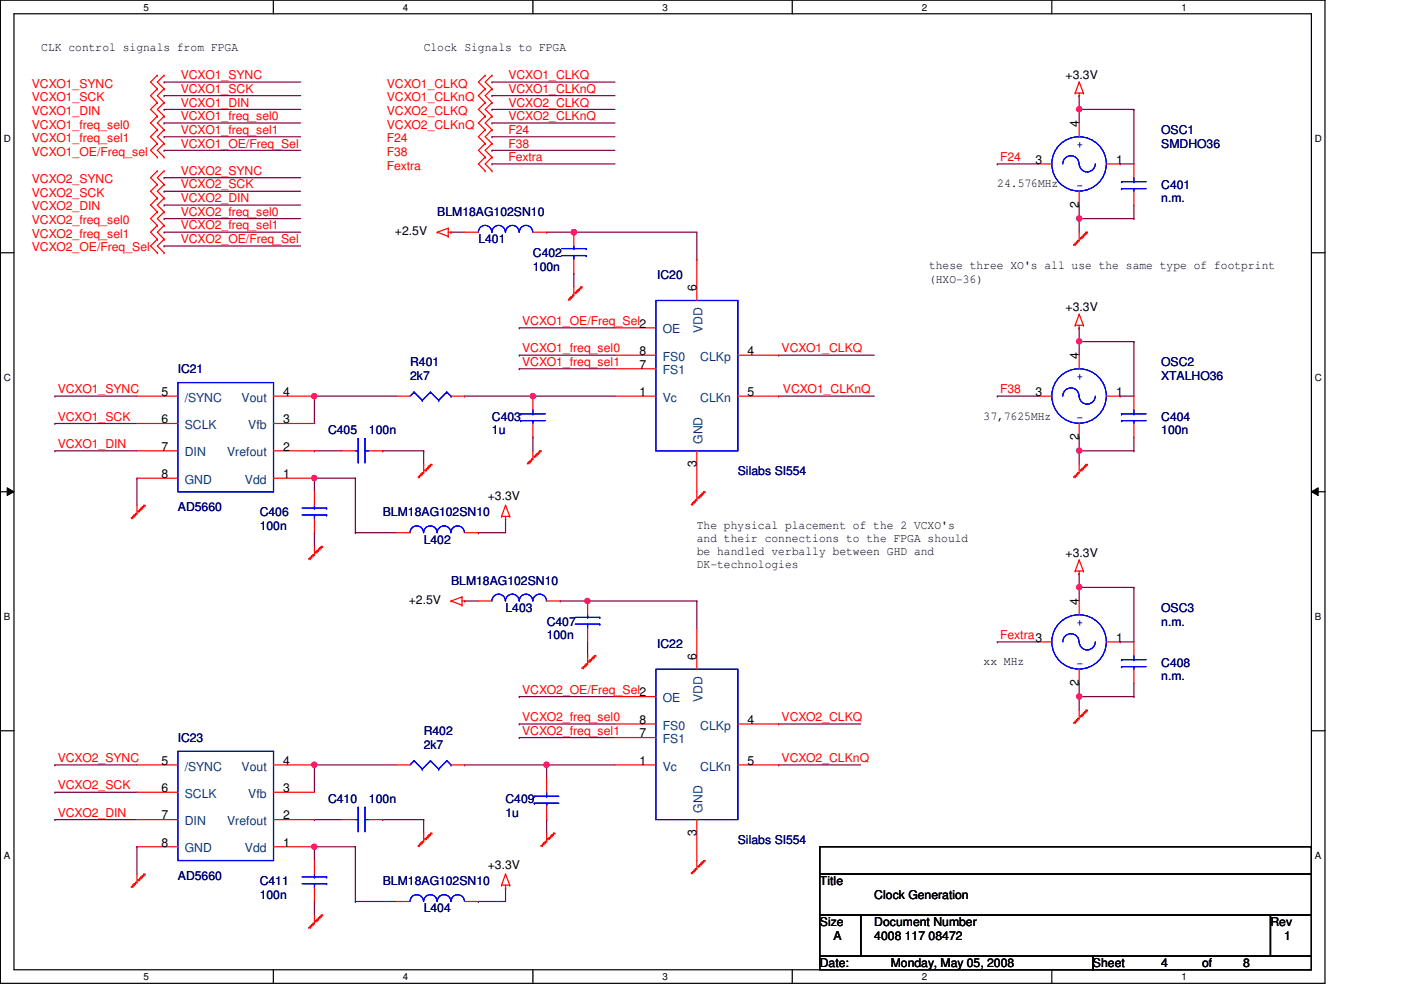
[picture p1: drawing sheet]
<svg xmlns="http://www.w3.org/2000/svg" width="297mm" height="210mm" viewBox="0 0 297 210" stroke-linecap="round" stroke-linejoin="round" font-family="sans-serif">
<path d="M.1 0h280.8v208.5h-280.8zM3 2.9h275v202.7h-275z" fill="none" stroke="#000" stroke-width=".25"/>
<g fill="#fff">
<path d="M30.4 .3h1.2v2.4h-1.2z"/>
<path d="M30.4 205.9h1.2v2.3h-1.2z"/>
</g>
<path d="M58 0v2.9M58 205.6v2.9" fill="none" stroke="#000" stroke-width=".25"/>
<g fill="#fff">
<path d="M85.4 .3h1.2v2.4h-1.2z"/>
<path d="M85.4 205.9h1.2v2.3h-1.2z"/>
</g>
<path d="M113 0v2.9M113 205.6v2.9" fill="none" stroke="#000" stroke-width=".25"/>
<g fill="#fff">
<path d="M140.5 .3h1.1v2.4h-1.1z"/>
<path d="M140.5 205.9h1.1v2.3h-1.1z"/>
</g>
<path d="M168 0v2.9M168 205.6v2.9" fill="none" stroke="#000" stroke-width=".25"/>
<g fill="#fff">
<path d="M195.4 .3h1.2v2.4h-1.2z"/>
<path d="M195.4 205.9h1.2v2.3h-1.2z"/>
</g>
<path d="M223 0v2.9M223 205.6v2.9" fill="none" stroke="#000" stroke-width=".25"/>
<g fill="#fff">
<path d="M250.5 .3h1.1v2.4h-1.1z"/>
<path d="M250.5 205.9h1.1v2.3h-1.1z"/>
<path d="M.8 28.2h1.5v2.4h-1.5z"/>
<path d="M278.8 28.2h1.4v2.4h-1.4z"/>
<path d="M.8 78.9h1.5v2.3h-1.5z"/>
<path d="M278.8 78.9h1.4v2.3h-1.4z"/>
</g>
<path d="M.1 53.6h2.9M278 53.6h2.9" fill="none" stroke="#000" stroke-width=".25"/>
<g fill="#fff">
<path d="M.8 129.6h1.4v2.3h-1.4z"/>
<path d="M278.8 129.6h1.3v2.3h-1.3z"/>
</g>
<path d="M.1 104.3h2.9M278 104.3h2.9" fill="none" stroke="#000" stroke-width=".25"/>
<path d="M1.5 103.4l1.5 .9-1.5 .8zM278 104.3l1.5-.9v1.7z" fill="#000"/>
<path d="M1.5 103.4l1.5 .9-1.5 .8zM278 104.3l1.5-.9v1.7z" fill="none" stroke="#000" stroke-width=".21"/>
<g fill="#fff">
<path d="M.8 180.3h1.4v2.3h-1.4z"/>
<path d="M278.8 180.3h1.3v2.3h-1.3z"/>
</g>
<path d="M.1 154.9h2.9M278 154.9h2.9" fill="none" stroke="#000" stroke-width=".25"/>
<path d="M228.8 23.2h.1M228.8 23.2v2.9" fill="none" stroke="#800040" stroke-width=".25"/>
<circle cx="228.8" cy="23.2" r=".56" fill="#f0f"/>
<circle cx="228.8" cy="23.2" r=".56" fill="none" stroke="#f0f" stroke-width=".25"/>
<g fill="none" stroke="#800040" stroke-width=".25">
<path d="M211.5 34.8h.1M211.5 34.8h8.6M228.8 23.2h.1M228.8 20.3h.1M228.8 23.2h11.6M228.8 20.3v2.9M237.5 34.8h.1M240.4 23.2h.1M240.4 23.2v11.6h-2.9M228.8 46.4h.1M228.8 46.4v2.8M228.8 72.4h.1"/>
<path d="M228.8 69.5h.1M228.8 69.5v5.8M228.8 72.4h11.6"/>
</g>
<circle cx="228.8" cy="72.4" r=".56" fill="#f0f"/>
<circle cx="228.8" cy="72.4" r=".56" fill="none" stroke="#f0f" stroke-width=".25"/>
<path d="M240.4 72.4h.1M240.4 72.4v11.6h-2.9M211.5 84h.1M211.5 84h8.6M237.5 84h.1M66.7 162.2h.1M66.7 179.5h.1M66.7 162.2v5.8M66.7 179.5h8.6M81.1 173.8h.1M81.1 173.8h8.7" fill="none" stroke="#800040" stroke-width=".25"/>
<circle cx="66.6" cy="179.5" r=".56" fill="#f0f"/>
<circle cx="66.6" cy="179.5" r=".56" fill="none" stroke="#f0f" stroke-width=".25"/>
<g fill="none" stroke="#800040" stroke-width=".25">
<path d="M66.7 84h.1M66.7 84h17.3M11.6 162.2h.1M11.6 168h.1M11.6 173.8h.1M11.6 162.2h17.4M11.6 168h17.4M11.6 173.8h17.4M66.7 179.5h.1M66.7 173.8h.1M66.7 179.5v3M66.7 173.8h5.8"/>
<path d="M75.3 179.5h.1M75.3 179.5v11.6M75.3 191.1h.1M75.3 191.1h8.7M101.4 191.1h.1M101.4 191.1h5.8"/>
</g>
<circle cx="66.6" cy="84" r=".56" fill="#f0f"/>
<circle cx="66.6" cy="84" r=".56" fill="none" stroke="#f0f" stroke-width=".25"/>
<path d="M165.1 153.5h.1M165.1 153.5h17.4M66.7 162.2h.1M66.7 162.2h17.3" fill="none" stroke="#800040" stroke-width=".25"/>
<circle cx="66.6" cy="162.2" r=".56" fill="#f0f"/>
<circle cx="66.6" cy="162.2" r=".56" fill="none" stroke="#f0f" stroke-width=".25"/>
<path d="M66.7 84h.1M66.7 84v5.8M66.7 101.4h.1M66.7 101.4h8.6" fill="none" stroke="#800040" stroke-width=".25"/>
<circle cx="66.6" cy="101.3" r=".56" fill="#f0f"/>
<circle cx="66.6" cy="101.3" r=".56" fill="none" stroke="#f0f" stroke-width=".25"/>
<g fill="none" stroke="#800040" stroke-width=".25">
<path d="M11.6 84h.1M11.6 89.8h.1M11.6 95.6h.1M11.6 84h17.4M11.6 89.8h17.4M11.6 95.6h17.4M66.7 95.6h.1M66.7 95.6h5.8M29 101.4h.1M29 101.4v5.7M66.7 101.4h.1M66.7 101.4v2.9"/>
<path d="M75.3 112.9h.1M75.3 112.9h8.7M98.5 162.2h.1M98.5 162.2h31.9M115.9 162.2h.1M165.1 162.2h.1M165.1 162.2h17.4"/>
</g>
<circle cx="115.8" cy="162.2" r=".56" fill="#f0f"/>
<circle cx="115.8" cy="162.2" r=".56" fill="none" stroke="#f0f" stroke-width=".25"/>
<path d="M98.5 84h.1M98.5 84h14.5" fill="none" stroke="#800040" stroke-width=".25"/>
<circle cx="113" cy="84" r=".56" fill="#f0f"/>
<circle cx="113" cy="84" r=".56" fill="none" stroke="#f0f" stroke-width=".25"/>
<path d="M121.7 49.2h.1M121.7 49.2h26M165.1 75.3h.1M165.1 75.3h20.3M165.1 84h.1M165.1 84h20.3M75.3 101.4h.1M75.3 101.4v11.5M98.5 127.4h.1M98.5 127.4h2.9M115.9 162.2h.1M115.9 162.2v2.9" fill="none" stroke="#800040" stroke-width=".25"/>
<circle cx="121.7" cy="49.2" r=".56" fill="#f0f"/>
<circle cx="121.7" cy="49.2" r=".56" fill="none" stroke="#f0f" stroke-width=".25"/>
<path d="M115.9 49.2h.1M115.9 49.2h5.8" fill="none" stroke="#800040" stroke-width=".25"/>
<circle cx="121.7" cy="49.2" r=".56" fill="#f0f"/>
<circle cx="121.7" cy="49.2" r=".56" fill="none" stroke="#f0f" stroke-width=".25"/>
<g fill="none" stroke="#800040" stroke-width=".25">
<path d="M95.6 49.2h.1M95.6 49.2h2.9M121.7 58h.1M121.7 58v2.8M110.1 75.3h.1M110.1 78.2h.1M110.1 75.3h20.3M110.1 78.2h20.3M113 84h.1M113 92.7h.1M113 84h17.4M113 92.7v2.9"/>
<path d="M66.7 112.9h.1M66.7 112.9v3M124.6 127.4h.1M124.6 127.4h23.1"/>
</g>
<circle cx="124.5" cy="127.4" r=".56" fill="#f0f"/>
<circle cx="124.5" cy="127.4" r=".56" fill="none" stroke="#f0f" stroke-width=".25"/>
<g fill="none" stroke="#800040" stroke-width=".25">
<path d="M81.1 95.6h.1M81.1 95.6h8.7M89.8 95.6h.1M89.8 95.6v2.9M228.8 124.5h.1M228.8 124.5v2.9M110.1 153.5h.1M110.1 156.4h.1M110.1 153.5h20.3M110.1 156.4h20.3M29 179.5h.1M29 179.5v5.8"/>
<path d="M89.8 173.8h.1M89.8 173.8v2.9M115.9 173.8h.1M115.9 173.8v2.9"/>
</g>
<circle cx="228.8" cy="124.5" r=".56" fill="#f0f"/>
<circle cx="228.8" cy="124.5" r=".56" fill="none" stroke="#f0f" stroke-width=".25"/>
<g fill="none" stroke="#800040" stroke-width=".25">
<path d="M34.8 17.4h.1M34.8 17.4h29M104.3 17.4h.1M104.3 17.4h26.1M34.8 23.2h.1M34.8 20.3h.1M34.8 37.7h.1M34.8 29h.1M34.8 26.1h.1M34.8 23.2h29M34.8 20.3h29M34.8 37.7h29"/>
<path d="M34.8 29h29M34.8 26.1h29M104.3 31.9h.1M104.3 34.8h.1M104.3 29h.1M104.3 26.1h.1M104.3 23.2h.1M104.3 20.3h.1M104.3 23.2h26.1M104.3 20.3h26.1M104.3 29h26.1M104.3 31.9h26.1"/>
<path d="M104.3 34.8h26.1M104.3 26.1h26.1M34.8 40.6h.1M34.8 49.2h.1M34.8 46.4h.1M34.8 43.5h.1M34.8 40.6h29M34.8 49.2h29M34.8 46.4h29M34.8 43.5h29M228.8 95.6h.1M228.8 95.6h11.6"/>
<path d="M240.4 95.6h.1M240.4 92.7v2.9M211.5 136.1h.1M211.5 136.1h8.6M228.8 124.5h.1M228.8 121.6h.1M228.8 124.5h11.6M228.8 121.6v2.9M237.5 136.1h.1M240.4 124.5h.1M240.4 124.5v11.6h-2.9M66.7 191.1h.1"/>
<path d="M66.7 191.1v2.9"/>
</g>
<circle cx="228.8" cy="95.5" r=".56" fill="#f0f"/>
<circle cx="228.8" cy="95.5" r=".56" fill="none" stroke="#f0f" stroke-width=".25"/>
<path d="M228.8 92.7h.1M228.8 95.6h.1M228.8 92.7v5.8M228.8 147.7h.1M228.8 147.7h11.6M240.4 147.7h.1M240.4 144.8v2.9" fill="none" stroke="#800040" stroke-width=".25"/>
<circle cx="228.8" cy="147.7" r=".56" fill="#f0f"/>
<circle cx="228.8" cy="147.7" r=".56" fill="none" stroke="#f0f" stroke-width=".25"/>
<path d="M228.8 46.4h.1M228.8 46.4h11.6M240.4 46.4h.1M240.4 43.5v2.9M228.8 147.7h.1M228.8 144.8h.1M228.8 144.8v5.8" fill="none" stroke="#800040" stroke-width=".25"/>
<circle cx="228.8" cy="46.3" r=".56" fill="#f0f"/>
<circle cx="228.8" cy="46.3" r=".56" fill="none" stroke="#f0f" stroke-width=".25"/>
<g fill="none" stroke="#800040" stroke-width=".25">
<path d="M34.8 31.9h.1M34.8 31.9h29M34.8 52.2h.1M34.8 52.2h29M147.7 55h.1M147.7 49.2v5.8M228.8 43.5h.1M228.8 43.5v2.9M110.1 69.5h.1M110.1 69.5h20.3M101.4 112.9h.1M107.2 110.1h.1"/>
<path d="M107.2 110.1v2.8h-5.8M118.8 127.4h.1M118.8 127.4h5.8M124.6 139h.1M124.6 136.1v2.9M147.7 127.4h.1M147.7 127.4v5.8M110.1 147.7h.1M110.1 147.7h20.3M107.2 188.3h.1M107.2 188.3v2.8"/>
</g>
<g fill="none" stroke="#f00" stroke-width=".25">
<path d="M33.4 18.8h.1M33.4 16h.1M33.4 18.8l-1.5 1.5 1.5 1.5M33.4 16l-1.5 1.4 1.5 1.4M34.8 18.8h.1M34.8 16h.1M34.8 18.8l-1.4 1.5 1.4 1.5M34.8 16l-1.4 1.4 1.4 1.4M102.9 18.8h.1M102.9 16h.1M102.9 18.8l-1.5 1.5 1.5 1.5M102.9 16l-1.5 1.4 1.5 1.4"/>
<path d="M104.3 18.8h.1M104.3 16h.1M104.3 18.8l-1.4 1.5 1.4 1.5M104.3 16l-1.4 1.4 1.4 1.4M228 19.7h.1M228 19.7h1.7M228.8 17.4h.1M228.8 19.7v.6M228.8 17.4l-.8 2.3M228.8 17.4l.9 2.3M229.7 19.7h.1M33.4 39.1h.1"/>
<path d="M33.4 21.8h.1M33.4 24.6h.1M33.4 36.2h.1M33.4 27.5h.1M33.4 30.4h.1M33.4 33.3h.1M33.4 39.1l-1.5 1.5 1.5 1.4M33.4 21.8l-1.5 1.4 1.5 1.4M33.4 36.2l-1.5 1.5 1.5 1.4M33.4 27.5l-1.5 1.5 1.5 1.4M33.4 24.6l-1.5 1.5 1.5 1.4M33.4 30.4l-1.5 1.5 1.5 1.4"/>
<path d="M34.8 39.1h.1M34.8 21.8h.1M34.8 24.6h.1M34.8 36.2h.1M34.8 27.5h.1M34.8 30.4h.1M34.8 33.3h.1M34.8 39.1l-1.4 1.5 1.4 1.4M34.8 21.8l-1.4 1.4 1.4 1.4M34.8 36.2l-1.4 1.5 1.4 1.4M34.8 27.5l-1.4 1.5 1.4 1.4M34.8 24.6l-1.4 1.5 1.4 1.4"/>
<path d="M34.8 30.4l-1.4 1.5 1.4 1.4M102.9 30.4h.1M102.9 33.3h.1M102.9 36.2h.1M102.9 27.5h.1M102.9 24.6h.1M102.9 21.8h.1M102.9 30.4l-1.5 1.5 1.5 1.4M102.9 33.3l-1.5 1.5 1.5 1.4M102.9 27.5l-1.5 1.5 1.5 1.4M102.9 24.6l-1.5 1.5 1.5 1.4M102.9 21.8l-1.5 1.4 1.5 1.4"/>
<path d="M104.3 30.4h.1M104.3 33.3h.1M104.3 36.2h.1M104.3 27.5h.1M104.3 24.6h.1M104.3 21.8h.1M104.3 30.4l-1.4 1.5 1.4 1.4M104.3 33.3l-1.4 1.5 1.4 1.4M104.3 27.5l-1.4 1.5 1.4 1.4M104.3 24.6l-1.4 1.5 1.4 1.4M104.3 21.8l-1.4 1.4 1.4 1.4M220.1 34.8h2.9"/>
<path d="M228.8 20.3h.1M228.8 26.1v2.9M234.6 34.8h2.9M240.4 34.8v2.9M33.4 42h.1M33.4 47.8h.1M33.4 50.7h.1M33.4 44.9h.1M33.4 53.6h.1M33.4 47.8l-1.5 1.4 1.5 1.5M33.4 44.9l-1.5 1.5 1.5 1.4M33.4 42l-1.5 1.5 1.5 1.4"/>
<path d="M33.4 50.7l-1.5 1.5 1.5 1.4M34.8 42h.1M34.8 47.8h.1M34.8 50.7h.1M34.8 44.9h.1M34.8 53.6h.1M34.8 47.8l-1.4 1.4 1.4 1.5M34.8 44.9l-1.4 1.5 1.4 1.4M34.8 42l-1.4 1.5 1.4 1.4M34.8 50.7l-1.4 1.5 1.4 1.4M92.7 49.2h.1M92.7 49.2l2.3 .9"/>
<path d="M95 50.1h.1M95 48.4h.1M95 49.2h.6M95 48.4v1.7M95 48.4l-2.3 .8M95.6 49.2h.1M98.5 49.2h2.9M113 49.2h2.9M121.7 49.2v3M121.7 55v3M147.7 55v8.7M227.7 51.9h.1"/>
<path d="M227.7 51.9h.3M228 51.6h.1M228 51.9h.1M228 51.6h.3M228 51.6v.3M228.3 51.3h.1M228.3 51.6h.1M228.3 51.3h.2M228.3 51.3v.3M228.5 51h.1M228.5 51.3h.1M228.5 51h.3"/>
<path d="M228.5 51v.3M228.8 51h.1M228.8 40.6v2.9M228.8 49.2v1.8M229.1 50.4h.1M229.1 50.4v.3M229.1 50.4h.3M229.4 50.4h.1M229.4 50.1h.1M229.4 50.1v.3M229.4 50.1h.3M229.7 50.1h.1"/>
<path d="M229.7 49.8h.1M229.7 49.8v.3M229.7 49.8h.3M230 49.8h.1M230 49.5h.1M230 49.5v.3M230 49.5h.2M230.2 49.5h.1M230.2 49.2h.1M230.2 49.2v.3M230.2 49.2h.3M230.5 49.2h.1"/>
<path d="M240.4 40.6v2.9M120.5 63.5h.1M120.5 63.5h.3M120.8 63.2h.1M120.8 63.5h.1M120.8 63.2h.3M120.8 63.2v.3M121.1 62.9h.1M121.1 63.2h.1M121.1 62.9h.3M121.1 62.9v.3M121.4 62.6h.1"/>
<path d="M121.4 62.9h.1M121.4 62.6h.3M121.4 62.6v.3M121.7 62.6h.1M121.7 60.8v1.8M122 62h.1M122 62v.3M122 62h.3M122.3 62h.1M122.3 61.7h.1M122.3 61.7v.3M122.3 61.7h.3"/>
<path d="M122.6 61.7h.1M122.6 61.4h.1M122.6 61.4v.3M122.6 61.4h.2M122.8 61.4h.1M122.8 61.1h.1M122.8 61.1v.3M122.8 61.1h.3M123.1 61.1h.1M123.1 60.8h.1M123.1 60.8v.3M123.1 60.8h.3"/>
<path d="M123.4 60.8h.1M130.4 69.5h8.7M130.4 78.2h8.7M130.4 75.3h8.7M156.4 75.3h8.7M228 69h.1M228 69h1.7M228.8 69.5h.1M228.8 66.6h.1M228.8 69v.5M228.8 75.3v2.9M228.8 66.6l-.8 2.4"/>
<path d="M228.8 66.6l.9 2.4M229.7 69h.1M29 95.6h8.7M29 84h8.7M29 89.8h8.7M58 95.6h8.7M58 84h8.7M58 89.8h8.7M72.5 95.6h2.8M78.2 95.6h2.9M84 84h2.9M89.8 98.5v1.7"/>
<path d="M90.1 99.7h.1M90.1 99.7h.3M90.1 99.7v.2M90.4 99.7h.1M90.4 99.4h.1M90.4 99.4h.3M90.4 99.4v.3M90.7 99.4h.1M90.7 99.1h.1M90.7 99.1h.3M90.7 99.1v.3M91 99.1h.1"/>
<path d="M91 98.8h.1M91 98.8h.3M91 98.8v.3M91.3 98.8h.1M91.3 98.5h.1M91.3 98.5h.3M91.3 98.5v.3M91.6 98.5h.1M95.6 84h2.9M111.8 98.2h.1M111.8 98.2h.3M112.1 97.9h.1"/>
<path d="M112.1 98.2h.1M112.1 97.9h.3M112.1 97.9v.3M112.4 97.6h.1M112.4 97.9h.1M112.4 97.6h.3M112.4 97.6v.3M112.7 97.3h.1M112.7 97.6h.1M112.7 97.3h.3M112.7 97.3v.3M113 97.3h.1"/>
<path d="M113 84v2.9M113 89.8v2.9M113 95.6v1.7M113.3 96.7h.1M113.3 96.7v.3M113.3 96.7h.3M113.6 96.7h.1M113.6 96.4h.1M113.6 96.4v.3M113.6 96.4h.3M113.9 96.4h.1M113.9 96.1h.1"/>
<path d="M113.9 96.1v.3M113.9 96.1h.3M114.2 96.1h.1M114.2 95.9h.1M114.2 95.9v.2M114.2 95.9h.2M114.4 95.9h.1M114.4 95.6h.1M114.4 95.6v.3M114.4 95.6h.3M114.7 95.6h.1M130.4 84h8.7"/>
<path d="M147.7 95.6v10.4M156.4 84h8.7M220.1 84h2.9M228.8 89.8v2.9M228.8 98.5v1.7M229.1 99.7h.1M229.1 99.7v.2M229.1 99.7h.3M229.4 99.7h.1M229.4 99.4h.1M229.4 99.4v.3M229.4 99.4h.3"/>
<path d="M229.7 99.4h.1M229.7 99.1h.1M229.7 99.1v.3M229.7 99.1h.3M230 99.1h.1M230 98.8h.1M230 98.8v.3M230 98.8h.2M230.2 98.8h.1M230.2 98.5h.1M230.2 98.5v.3M230.2 98.5h.3"/>
<path d="M230.5 98.5h.1M234.6 84h2.9M240.4 84v2.9M240.4 89.8v2.9M27.9 109.8h.1M27.9 109.8h.2M28.1 109.5h.1M28.1 109.8h.1M28.1 109.5h.3M28.1 109.5v.3M28.4 109.2h.1M28.4 109.5h.1"/>
<path d="M28.4 109.2h.3M28.4 109.2v.3M28.7 108.9h.1M28.7 109.2h.1M28.7 108.9h.3M28.7 108.9v.3M29 108.9h.1M29 107.1v1.8M29 101.4h8.7M29.3 108.3h.1M29.3 108.3v.3M29.3 108.3h.3"/>
<path d="M29.6 108.3h.1M29.6 108h.1M29.6 108v.3M29.6 108h.3M29.9 108h.1M29.9 107.7h.1M29.9 107.7v.3M29.9 107.7h.3M30.2 107.7h.1M30.2 107.4h.1M30.2 107.4v.3M30.2 107.4h.3"/>
<path d="M30.5 107.4h.1M30.5 107.1h.1M30.5 107.1v.3M30.5 107.1h.3M30.8 107.1h.1M58 101.4h8.7M65.5 118.4h.1M65.5 118.4h.3M65.8 118.2h.1M65.8 118.4h.1M65.8 118.2h.3M65.8 118.2v.2"/>
<path d="M66.1 117.9h.1M66.1 118.2h.1M66.1 117.9h.3M66.1 117.9v.3M66.4 117.6h.1M66.4 117.9h.1M66.4 117.6h.3M66.4 117.6v.3M66.7 117.6h.1M66.7 104.3v2.8M66.7 110.1v2.8M66.7 115.9v1.7"/>
<path d="M67 117h.1M67 117v.3M67 117h.2M67.2 117h.1M67.2 116.7h.1M67.2 116.7v.3M67.2 116.7h.3M67.5 116.7h.1M67.5 116.4h.1M67.5 116.4v.3M67.5 116.4h.3M67.8 116.4h.1"/>
<path d="M67.8 116.1h.1M67.8 116.1v.3M67.8 116.1h.3M68.1 116.1h.1M68.1 115.9h.1M68.1 115.9v.2M68.1 115.9h.3M68.4 115.9h.1M84 112.9h2.9M88.7 101.1h.1M88.7 101.1h.2M88.9 100.8h.1"/>
<path d="M88.9 101.1h.1M88.9 100.8h.3M88.9 100.8v.3M89.2 100.5h.1M89.2 100.8h.1M89.2 100.5h.3M89.2 100.5v.3M89.5 100.2h.1M89.5 100.5h.1M89.5 100.2h.3M89.5 100.2v.3M89.8 100.2h.1"/>
<path d="M98.5 112.9h2.9M106.3 109.5h.1M106.3 109.5h1.8M107.2 110.1h.1M107.2 107.1h.1M107.2 109.5v.6M107.2 107.1l-.9 2.4M107.2 107.1l.9 2.4M108.1 109.5h.1M146.6 106.9h.1M146.6 106.9h.3M146.9 106.6h.1"/>
<path d="M146.9 106.9h.1M146.9 106.6h.2M146.9 106.6v.3M147.1 106.3h.1M147.1 106.6h.1M147.1 106.3h.3M147.1 106.3v.3M147.4 106h.1M147.4 106.3h.1M147.4 106h.3M147.4 106v.3M147.7 106h.1"/>
<path d="M148 105.4h.1M148 105.4v.3M148 105.4h.3M148.3 105.4h.1M148.3 105.2h.1M148.3 105.2v.2M148.3 105.2h.3M148.6 105.2h.1M148.6 104.9h.1M148.6 104.9v.3M148.6 104.9h.3M148.9 104.9h.1"/>
<path d="M148.9 104.6h.1M148.9 104.6v.3M148.9 104.6h.3M149.2 104.6h.1M149.2 104.3h.1M149.2 104.3v.3M149.2 104.3h.3M149.5 104.3h.1M227.7 101.1h.1M227.7 101.1h.3M228 100.8h.1M228 101.1h.1"/>
<path d="M228 100.8v.3M228 100.8h.3M228.3 100.5h.1M228.3 100.8h.1M228.3 100.5v.3M228.3 100.5h.2M228.5 100.2h.1M228.5 100.5h.1M228.5 100.2v.3M228.5 100.2h.3M228.8 100.2h.1M228.8 118.7h.1"/>
<path d="M228.8 118.7l-.8 2.4M228.8 118.7l.9 2.4M95.6 127.4h.1M95.6 127.4l2.4 .9M98 128.3h.1M98 126.6h.1M98 126.6v1.7M98 127.4h.5M98 126.6l-2.4 .8M98.5 127.4h.1M101.4 127.4h2.9M115.9 127.4h2.9"/>
<path d="M124.6 127.4v2.9M124.6 133.2v2.9M124.6 139v1.8M125.1 139.9h.1M125.1 139.9v.3M125.1 139.9h.3M125.4 139.9h.1M125.4 139.6h.1M125.4 139.6v.3M125.4 139.6h.3M125.7 139.6h.1M125.7 139.3h.1"/>
<path d="M125.7 139.3v.3M125.7 139.3h.3M126 139.3h.1M126 139h.1M126 139v.3M126 139h.3M126.3 139h.1M147.7 133.2v8.7M220.1 136.1h2.9M228 121.1h.1M228 121.1h1.7M228.8 121.6h.1"/>
<path d="M228.8 121.1v.5M228.8 127.4v2.9M229.7 121.1h.1M234.6 136.1h2.9M240.4 136.1v2.9M123.4 141.6h.1M123.4 141.6h.3M123.7 141.4h.1M123.7 141.6h.1M123.7 141.4h.3M123.7 141.4v.2M124 141.1h.1"/>
<path d="M124 141.4h.1M124 141.1h.3M124 141.1v.3M124.3 140.8h.1M124.3 141.1h.1M124.3 140.8h.3M124.3 140.8v.3M124.6 140.8h.1M124.9 140.2h.1M124.9 140.2v.3M124.9 140.2h.2M125.1 140.2h.1"/>
<path d="M130.4 147.7h8.7M130.4 156.4h8.7M130.4 153.5h8.7M156.4 153.5h8.7M227.7 153.2h.1M227.7 153.2h.3M228 152.9h.1M228 153.2h.1M228 152.9v.3M228 152.9h.3M228.3 152.6h.1M228.3 152.9h.1"/>
<path d="M228.3 152.6v.3M228.3 152.6h.2M228.5 152.3h.1M228.5 152.6h.1M228.5 152.3v.3M228.5 152.3h.3M228.8 152.3h.1M228.8 141.9v2.9M228.8 150.6v1.7M229.1 151.8h.1M229.1 151.8v.3M229.1 151.8h.3"/>
<path d="M229.4 151.8h.1M229.4 151.5h.1M229.4 151.5v.3M229.4 151.5h.3M229.7 151.5h.1M229.7 151.2h.1M229.7 151.2v.3M229.7 151.2h.3M230 151.2h.1M230 150.9h.1M230 150.9v.3M230 150.9h.2"/>
<path d="M230.2 150.9h.1M230.2 150.6h.1M230.2 150.6v.3M230.2 150.6h.3M230.5 150.6h.1M240.4 141.9v2.9M29 162.2h8.7M29 179.5h8.7M29 173.8h8.7M29 168h8.7M58 162.2h8.7M58 179.5h8.7"/>
<path d="M58 173.8h8.7M58 168h8.7M72.5 173.8h2.8M78.2 173.8h2.9M84 162.2h2.9M88.7 179.3h.1M88.7 179.3h.2M88.9 179h.1M88.9 179.3h.1M88.9 179h.3M88.9 179v.3M89.2 178.7h.1"/>
<path d="M89.2 179h.1M89.2 178.7h.3M89.2 178.7v.3M89.5 178.4h.1M89.5 178.7h.1M89.5 178.4h.3M89.5 178.4v.3M89.8 178.4h.1M89.8 176.7v1.7M90.1 177.8h.1M90.1 177.8h.3M90.1 177.8v.3"/>
<path d="M90.4 177.8h.1M90.4 177.5h.1M90.4 177.5h.3M90.4 177.5v.3M90.7 177.5h.1M90.7 177.2h.1M90.7 177.2h.3M90.7 177.2v.3M91 177.2h.1M91 177h.1M91 177h.3M91 177v.2"/>
<path d="M91.3 177h.1M91.3 176.7h.1M91.3 176.7h.3M91.3 176.7v.3M91.6 176.7h.1M95.6 162.2h2.9M114.7 179.3h.1M114.7 179.3h.3M115 179h.1M115 179.3h.1M115 179h.3M115 179v.3"/>
<path d="M115.3 178.7h.1M115.3 179h.1M115.3 178.7h.3M115.3 178.7v.3M115.6 178.4h.1M115.6 178.7h.1M115.6 178.4h.3M115.6 178.4v.3M115.9 178.4h.1M115.9 165.1v2.9M115.9 170.9v2.9M115.9 176.7v1.7"/>
<path d="M116.2 177.8h.1M116.2 177.8v.3M116.2 177.8h.3M116.5 177.8h.1M116.5 177.5h.1M116.5 177.5v.3M116.5 177.5h.3M116.8 177.5h.1M116.8 177.2h.1M116.8 177.2v.3M116.8 177.2h.2M117 177.2h.1"/>
<path d="M117 177h.1M117 177v.2M117 177h.3M117.3 177h.1M117.3 176.7h.1M117.3 176.7v.3M117.3 176.7h.3M117.6 176.7h.1M130.4 162.2h8.7M147.7 173.8v10.4M156.4 162.2h8.7M27.9 188h.1"/>
<path d="M27.9 188h.2M28.1 187.7h.1M28.1 188h.1M28.1 187.7v.3M28.1 187.7h.3M28.4 187.4h.1M28.4 187.7h.1M28.4 187.4v.3M28.4 187.4h.3M28.7 187.1h.1M28.7 187.4h.1M28.7 187.1v.3"/>
<path d="M28.7 187.1h.3M29 187.1h.1M29 185.3v1.8M29.3 186.5h.1M29.3 186.5v.3M29.3 186.5h.3M29.6 186.5h.1M29.6 186.2h.1M29.6 186.2v.3M29.6 186.2h.3M29.9 186.2h.1M29.9 185.9h.1"/>
<path d="M29.9 185.9v.3M29.9 185.9h.3M30.2 185.9h.1M30.2 185.6h.1M30.2 185.6v.3M30.2 185.6h.3M30.5 185.6h.1M30.5 185.3h.1M30.5 185.3v.3M30.5 185.3h.3M30.8 185.3h.1M65.5 196.6h.1"/>
<path d="M65.5 196.6h.3M65.8 196.3h.1M65.8 196.6h.1M65.8 196.3v.3M65.8 196.3h.3M66.1 196h.1M66.1 196.3h.1M66.1 196v.3M66.1 196h.3M66.4 195.7h.1M66.4 196h.1M66.4 195.7v.3"/>
<path d="M66.4 195.7h.3M66.7 195.7h.1M66.7 182.5v2.8M66.7 188.3v2.8M66.7 194v1.7M67 195.2h.1M67 195.2v.3M67 195.2h.2M67.2 195.2h.1M67.2 194.9h.1M67.2 194.9v.3M67.2 194.9h.3"/>
<path d="M67.5 194.9h.1M67.5 194.6h.1M67.5 194.6v.3M67.5 194.6h.3M67.8 194.6h.1M67.8 194.3h.1M67.8 194.3v.3M67.8 194.3h.3M68.1 194.3h.1M68.1 194h.1M68.1 194v.3M68.1 194h.3"/>
<path d="M68.4 194h.1M84 191.1h2.9M98.5 191.1h2.9M106.3 187.7h.1M106.3 187.7h1.8M107.2 188.3h.1M107.2 185.3h.1M107.2 187.7v.6M107.2 185.3l-.9 2.4M107.2 185.3l.9 2.4M108.1 187.7h.1M146.6 185h.1"/>
<path d="M146.6 185h.3M146.9 184.8h.1M146.9 185h.1M146.9 184.8v.2M146.9 184.8h.2M147.1 184.5h.1M147.1 184.8h.1M147.1 184.5v.3M147.1 184.5h.3M147.4 184.2h.1M147.4 184.5h.1M147.4 184.2v.3"/>
<path d="M147.4 184.2h.3M147.7 184.2h.1M148 183.6h.1M148 183.6v.3M148 183.6h.3M148.3 183.6h.1M148.3 183.3h.1M148.3 183.3v.3M148.3 183.3h.3M148.6 183.3h.1M148.6 183h.1M148.6 183v.3"/>
<path d="M148.6 183h.3M148.9 183h.1M148.9 182.8h.1M148.9 182.8v.2M148.9 182.8h.3M149.2 182.8h.1M149.2 182.5h.1M149.2 182.5v.3M149.2 182.5h.3M149.5 182.5h.1"/>
</g>
<path d="M173.8 179.5h104.2v5.8h-104.2zM173.8 185.3h104.2v8.7h-104.2zM173.8 194h8.7v8.7h-8.7zM182.5 194h86.9v8.7h-86.9zM269.4 194h8.6v8.7h-8.6zM173.8 202.7h57.9v2.9h-57.9zM231.7 202.7h46.3v2.9h-46.3z" fill="none" stroke="#000" stroke-width=".25"/>
<g fill="none" stroke="#00f" stroke-width=".25">
<path d="M225.3 34.8a1.71 1.71 0 0 1 1.8-1.8 1.71 1.71 0 0 1 1.7 1.8M228.8 34.8a1.71 1.71 0 0 0 1.7 1.6 1.71 1.71 0 0 0 1.7-1.6M237.8 38.5h.1M237.8 38.5h5.2M240.4 38.5h.1M240.4 37.7v.8M101.4 49.2a1.42 1.42 0 0 1 1.4-1.4 1.42 1.42 0 0 1 1.5 1.4M104.3 49.2a1.42 1.42 0 0 1 1.4-1.4 1.42 1.42 0 0 1 1.4 1.4M107.2 49.2a1.44 1.44 0 0 1 1.4-1.4 1.44 1.44 0 0 1 1.5 1.4M110.1 49.2a1.42 1.42 0 0 1 1.4-1.4 1.42 1.42 0 0 1 1.4 1.4M119.1 54.2h5.2M119.1 52.7h5.2"/>
<path d="M121.7 52.7h.1M121.7 54.2h.1M121.7 52.2v.5M121.7 54.2v.8M124.3 54.2h.1M124.3 52.7h.1M237.8 40h.1M237.8 40h5.2M240.4 40h.1M240.4 40v.6M139.1 63.7h17.3v31.9h-17.3zM37.7 81.1h20.3v23.2h-20.3z"/>
<path d="M75.3 95.6h.6M75.9 95.6h.1M75.9 93h.1M75.9 93v5.2M77.4 93h.1M77.4 95.6h.1M77.4 95.6h.8M77.4 93v5.2M87.8 83.1h.1M87.8 83.1l-.9 .9M87.8 83.1l1.7 1.8M89.5 84.9h.1"/>
<path d="M91.3 83.1h.1M91.3 83.1l-1.8 1.8M91.3 83.1l1.7 1.8M93 84.9h.1M94.7 83.1h.1M94.7 83.1l-1.7 1.8M94.7 83.1l.9 .9M95.6 84h.1M110.4 87.8h.1M110.4 89.2h.1M110.4 87.8h5.2M110.4 89.2h5.2"/>
<path d="M113 89.2h.1M113 87.8h.1M113 86.9v.9M113 89.2v.6M225.3 84a1.71 1.71 0 0 1 1.8-1.7 1.71 1.71 0 0 1 1.7 1.7M228.8 84a1.71 1.71 0 0 0 1.7 1.7 1.71 1.71 0 0 0 1.7-1.7M237.8 87.8h.1M237.8 89.2h.1M237.8 87.8h5.2M237.8 89.2h5.2M240.4 89.2h.1M240.4 87.8h.1"/>
<path d="M240.4 86.9v.9M240.4 89.2v.6M64 109.2h5.3M64 107.7h5.3M66.7 107.7h.1M66.7 109.2h.1M66.7 107.1v.6M66.7 109.2v.9M69.3 109.2h.1M69.3 107.7h.1M86.9 112.9a1.42 1.42 0 0 1 1.5-1.4 1.42 1.42 0 0 1 1.4 1.4M89.8 112.9a1.42 1.42 0 0 1 1.4-1.4 1.42 1.42 0 0 1 1.5 1.4"/>
<path d="M92.7 112.9a1.44 1.44 0 0 1 1.4-1.4 1.44 1.44 0 0 1 1.5 1.4M95.6 112.9a1.42 1.42 0 0 1 1.4-1.4 1.42 1.42 0 0 1 1.5 1.4M104.3 127.4a1.42 1.42 0 0 1 1.4-1.4 1.42 1.42 0 0 1 1.4 1.4M107.2 127.4a1.44 1.44 0 0 1 1.4-1.4 1.44 1.44 0 0 1 1.5 1.4M110.1 127.4a1.42 1.42 0 0 1 1.4-1.4 1.42 1.42 0 0 1 1.4 1.4M113 127.4a1.44 1.44 0 0 1 1.4-1.4 1.44 1.44 0 0 1 1.5 1.4M122 132.3h5.2M122 130.9h5.2M124.6 130.9h.1M124.6 132.3h.1M124.6 130.3v.6M124.6 132.3v.9"/>
<path d="M127.2 132.3h.1M127.2 130.9h.1M225.3 136.1a1.71 1.71 0 0 1 1.8-1.7 1.71 1.71 0 0 1 1.7 1.7M228.8 136.1a1.71 1.71 0 0 0 1.7 1.7 1.71 1.71 0 0 0 1.7-1.7M237.8 139.9h.1M237.8 139.9h5.2M240.4 139.9h.1M240.4 139v.9M37.7 159.3h20.3v23.2h-20.3zM139.1 141.9h17.3v31.9h-17.3zM237.8 141.4h.1M237.8 141.4h5.2"/>
<path d="M240.4 141.4h.1M240.4 141.4v.5M75.3 173.8h.6M75.9 173.8h.1M75.9 171.2h.1M75.9 171.2v5.2M77.4 171.2h.1M77.4 173.8h.1M77.4 171.2v5.2M77.4 173.8h.8M87.8 161.3h.1M87.8 161.3l-.9 .9"/>
<path d="M87.8 161.3l1.7 1.8M89.5 163.1h.1M91.3 161.3h.1M91.3 161.3l-1.8 1.8M91.3 161.3l1.7 1.8M93 163.1h.1M94.7 161.3h.1M94.7 161.3l-1.7 1.8M94.7 161.3l.9 .9M95.6 162.2h.1M113.3 168.8h.1M113.3 170.3h.1"/>
<path d="M113.3 168.8h5.2M113.3 170.3h5.2M115.9 170.3h.1M115.9 168.8h.1M115.9 168v.8M115.9 170.3v.6M64 187.4h5.3M64 185.9h5.3M66.7 185.9h.1M66.7 187.4h.1M66.7 185.3v.6M66.7 187.4v.9"/>
<path d="M69.3 187.4h.1M69.3 185.9h.1M86.9 191.1a1.42 1.42 0 0 1 1.5-1.4 1.42 1.42 0 0 1 1.4 1.4M89.8 191.1a1.42 1.42 0 0 1 1.4-1.4 1.42 1.42 0 0 1 1.5 1.4M92.7 191.1a1.44 1.44 0 0 1 1.4-1.4 1.44 1.44 0 0 1 1.5 1.4M95.6 191.1a1.42 1.42 0 0 1 1.4-1.4 1.42 1.42 0 0 1 1.5 1.4"/>
<circle cx="228.8" cy="34.8" r="5.8"/>
<circle cx="228.8" cy="84" r="5.8"/>
<circle cx="228.8" cy="136.1" r="5.8"/>
</g>
<circle cx="228.8" cy="23.2" r=".56" fill="#f0f"/>
<circle cx="228.8" cy="23.2" r=".56" fill="none" stroke="#f0f" stroke-width=".25"/>
<circle cx="228.8" cy="72.4" r=".56" fill="#f0f"/>
<circle cx="228.8" cy="72.4" r=".56" fill="none" stroke="#f0f" stroke-width=".25"/>
<circle cx="66.6" cy="179.5" r=".56" fill="#f0f"/>
<circle cx="66.6" cy="179.5" r=".56" fill="none" stroke="#f0f" stroke-width=".25"/>
<circle cx="66.6" cy="84" r=".56" fill="#f0f"/>
<circle cx="66.6" cy="84" r=".56" fill="none" stroke="#f0f" stroke-width=".25"/>
<circle cx="66.6" cy="162.2" r=".56" fill="#f0f"/>
<circle cx="66.6" cy="162.2" r=".56" fill="none" stroke="#f0f" stroke-width=".25"/>
<circle cx="66.6" cy="101.3" r=".56" fill="#f0f"/>
<circle cx="66.6" cy="101.3" r=".56" fill="none" stroke="#f0f" stroke-width=".25"/>
<circle cx="115.8" cy="162.2" r=".56" fill="#f0f"/>
<circle cx="115.8" cy="162.2" r=".56" fill="none" stroke="#f0f" stroke-width=".25"/>
<circle cx="113" cy="84" r=".56" fill="#f0f"/>
<circle cx="113" cy="84" r=".56" fill="none" stroke="#f0f" stroke-width=".25"/>
<circle cx="121.7" cy="49.2" r=".56" fill="#f0f"/>
<circle cx="121.7" cy="49.2" r=".56" fill="none" stroke="#f0f" stroke-width=".25"/>
<circle cx="121.7" cy="49.2" r=".56" fill="#f0f"/>
<circle cx="121.7" cy="49.2" r=".56" fill="none" stroke="#f0f" stroke-width=".25"/>
<circle cx="124.5" cy="127.4" r=".56" fill="#f0f"/>
<circle cx="124.5" cy="127.4" r=".56" fill="none" stroke="#f0f" stroke-width=".25"/>
<circle cx="228.8" cy="124.5" r=".56" fill="#f0f"/>
<circle cx="228.8" cy="124.5" r=".56" fill="none" stroke="#f0f" stroke-width=".25"/>
<circle cx="228.8" cy="95.5" r=".56" fill="#f0f"/>
<circle cx="228.8" cy="95.5" r=".56" fill="none" stroke="#f0f" stroke-width=".25"/>
<circle cx="228.8" cy="147.7" r=".56" fill="#f0f"/>
<circle cx="228.8" cy="147.7" r=".56" fill="none" stroke="#f0f" stroke-width=".25"/>
<circle cx="228.8" cy="46.3" r=".56" fill="#f0f"/>
<circle cx="228.8" cy="46.3" r=".56" fill="none" stroke="#f0f" stroke-width=".25"/>
<g font-size="2.6">
<text x="8.8" y="10.8">CLK control signals from FPGA</text>
<text x="89.8" y="10.8">Clock Signals to FPGA</text>
<text x="225.9" y="16.8">+3.3V</text>
<text x="228.8" y="27" transform="rotate(-90 228.8 27)">4</text>
<text x="219.5" y="34.7">3</text>
<text x="236.6" y="34.7">1</text>
<text x="211.5" y="39.8">24.576MHz</text>
<text x="228.8" y="44" transform="rotate(-90 228.8 44)">2</text>
<text x="83.7" y="49.8">+2.5V</text>
<text x="197" y="57.1">these three XO's all use the same type of footprint</text>
<text x="197" y="59.9">(HXO-36)</text>
<text x="147.7" y="61.7" transform="rotate(-90 147.7 61.7)">6</text>
<text x="225.9" y="66">+3.3V</text>
<text x="135.6" y="75.3">8</text>
<text x="158.5" y="75.3">4</text>
<text x="228.8" y="76.2" transform="rotate(-90 228.8 76.2)">4</text>
<text x="34.2" y="83.9">5</text>
<text x="60" y="83.9">4</text>
<text x="135.6" y="83.9">1</text>
<text x="135.6" y="78.1">7</text>
<text x="158.5" y="83.9">5</text>
<text x="219.5" y="83.9">3</text>
<text x="236.6" y="83.9">1</text>
<text x="34.2" y="89.7">6</text>
<text x="60" y="89.7">3</text>
<text x="208.5" y="89">37,7625MHz</text>
<text x="34.2" y="95.5">7</text>
<text x="60" y="95.5">2</text>
<text x="228.8" y="93.3" transform="rotate(-90 228.8 93.3)">2</text>
<text x="34.2" y="101.3">8</text>
<text x="60" y="101.3">1</text>
<text x="147.7" y="99.1" transform="rotate(-90 147.7 99.1)">3</text>
<text x="103.4" y="106">+3.3V</text>
<text x="147.7" y="112.1">The physical placement of the 2 VCXO's</text>
<text x="147.7" y="114.9">and their connections to the FPGA should</text>
<text x="147.7" y="117.7">be handled verbally between GHD and</text>
<text x="225.9" y="118.2">+3.3V</text>
<text x="147.7" y="120.5">DK-technologies</text>
<text x="86.7" y="128">+2.5V</text>
<text x="228.8" y="128.3" transform="rotate(-90 228.8 128.3)">4</text>
<text x="236.6" y="136.1">1</text>
<text x="147.7" y="139.9" transform="rotate(-90 147.7 139.9)">6</text>
<text x="208.5" y="141.1">xx MHz</text>
<text x="228.8" y="145.4" transform="rotate(-90 228.8 145.4)">2</text>
<text x="135.6" y="153.5">8</text>
<text x="158.5" y="153.5">4</text>
<text x="135.6" y="156.3">7</text>
<text x="34.2" y="162.1">5</text>
<text x="34.2" y="167.9">6</text>
<text x="60" y="167.9">3</text>
<text x="60" y="162.1">4</text>
<text x="135.6" y="162.1">1</text>
<text x="158.5" y="162.1">5</text>
<text x="34.2" y="173.7">7</text>
<text x="60" y="173.7">2</text>
<text x="34.2" y="179.5">8</text>
<text x="60" y="179.5">1</text>
<text x="147.7" y="177.2" transform="rotate(-90 147.7 177.2)">3</text>
<text x="103.4" y="184.2">+3.3V</text>
<text x="173.8" y="187.7">Title</text>
<text x="185.4" y="190.6">Clock Generation</text>
<text x="173.8" y="196.3">Size</text>
<text x="185.4" y="196.3">Document Number</text>
<text x="269.4" y="196.3">Rev</text>
<text x="176.7" y="199.3">A</text>
<text x="185.4" y="199.3">4008 117 08472</text>
<text x="272.2" y="199.3">1</text>
<text x="173.8" y="205.1">Date:</text>
<text x="188.8" y="205.1">Monday, May 05, 2008</text>
<text x="231.7" y="205.1">Sheet</text>
<text x="246.2" y="205.1">4</text>
<text x="254.9" y="205.1">of</text>
<text x="263.6" y="205.1">8</text>
</g>
<g font-size="2.6" fill="#f00">
<text x="38.3" y="16.8">VCXO1_SYNC</text>
<text x="107.8" y="16.8">VCXO1_CLKQ</text>
<text x="6.7" y="21.5">VCXO1_SCK</text>
<text x="6.7" y="18.6">VCXO1_SYNC</text>
<text x="38.3" y="22.6">VCXO1_DIN</text>
<text x="38.3" y="19.7">VCXO1_SCK</text>
<text x="82" y="21.5">VCXO1_CLKnQ</text>
<text x="82" y="18.6">VCXO1_CLKQ</text>
<text x="107.8" y="22.6">VCXO2_CLKQ</text>
<text x="107.8" y="19.7">VCXO1_CLKnQ</text>
<text x="6.7" y="24.3">VCXO1_DIN</text>
<text x="6.7" y="27.3">VCXO1_freq_sel0</text>
<text x="38.3" y="28.4">VCXO1_freq_sel1</text>
<text x="38.3" y="25.5">VCXO1_freq_sel0</text>
<text x="82" y="27.3">VCXO2_CLKnQ</text>
<text x="82" y="24.3">VCXO2_CLKQ</text>
<text x="107.8" y="28.4">F24</text>
<text x="107.8" y="25.5">VCXO2_CLKnQ</text>
<text x="6.7" y="30.1">VCXO1_freq_sel1</text>
<text x="6.7" y="33.1">VCXO1_OE/Freq_sel</text>
<text x="38.3" y="31.3">VCXO1_OE/Freq_Sel</text>
<text x="82" y="33.1">F38</text>
<text x="82" y="35.9">Fextra</text>
<text x="82" y="30.1">F24</text>
<text x="107.8" y="31.3">F38</text>
<text x="107.8" y="34.2">Fextra</text>
<text x="212" y="34.2">F24</text>
<text x="6.7" y="41.7">VCXO2_SCK</text>
<text x="6.7" y="38.8">VCXO2_SYNC</text>
<text x="38.3" y="40">VCXO2_SCK</text>
<text x="38.3" y="37.1">VCXO2_SYNC</text>
<text x="6.7" y="47.5">VCXO2_freq_sel0</text>
<text x="6.7" y="44.6">VCXO2_DIN</text>
<text x="38.3" y="45.8">VCXO2_freq_sel0</text>
<text x="38.3" y="42.9">VCXO2_DIN</text>
<text x="6.7" y="50.4">VCXO2_freq_sel1</text>
<text x="6.7" y="53.3">VCXO2_OE/Freq_Sel</text>
<text x="38.3" y="48.6">VCXO2_freq_sel1</text>
<text x="38.3" y="51.6">VCXO2_OE/Freq_Sel</text>
<text x="110.7" y="68.9">VCXO1_OE/Freq_Sel2</text>
<text x="110.7" y="74.7">VCXO1_freq_sel0</text>
<text x="110.7" y="77.6">VCXO1_freq_sel1</text>
<text x="165.7" y="74.7">VCXO1_CLKQ</text>
<text x="12.2" y="83.4">VCXO1_SYNC</text>
<text x="166" y="83.4">VCXO1_CLKnQ</text>
<text x="212" y="83.4">F38</text>
<text x="12.2" y="89.2">VCXO1_SCK</text>
<text x="12.2" y="95">VCXO1_DIN</text>
<text x="212" y="135.5">Fextra3</text>
<text x="110.7" y="147.1">VCXO2_OE/Freq_Sel2</text>
<text x="110.7" y="152.9">VCXO2_freq_sel0</text>
<text x="110.7" y="155.8">VCXO2_freq_sel1</text>
<text x="165.7" y="152.9">VCXO2_CLKQ</text>
<text x="12.2" y="161.6">VCXO2_SYNC</text>
<text x="165.7" y="161.6">VCXO2_CLKnQ</text>
<text x="12.2" y="167.4">VCXO2_SCK</text>
<text x="12.2" y="173.2">VCXO2_DIN</text>
</g>
<g font-size="2.6" fill="#000080">
<text x="246.2" y="28.4">OSC1</text>
<text x="246.2" y="31.3">SMDHO36</text>
<text x="246.2" y="40">C401</text>
<text x="92.7" y="45.8">BLM18AG102SN10</text>
<text x="246.2" y="42.9">n.m.</text>
<text x="101.4" y="51.6">L401</text>
<text x="113" y="54.5">C402</text>
<text x="113" y="57.4">100n</text>
<text x="139.4" y="59.1">IC20</text>
<text x="86.9" y="77.6">R401</text>
<text x="246.2" y="77.6">OSC2</text>
<text x="37.7" y="79.1">IC21</text>
<text x="86.9" y="80.5">2k7</text>
<text x="246.2" y="80.5">XTALHO36</text>
<text x="104.3" y="89.2">C403</text>
<text x="246.2" y="89.2">C404</text>
<text x="69.6" y="92.1">C405</text>
<text x="78.2" y="92.1">100n</text>
<text x="104.3" y="92.1">1u</text>
<text x="246.2" y="92.1">100n</text>
<text x="156.4" y="100.8">Silabs SI554</text>
<text x="37.7" y="108.3">AD5660</text>
<text x="55.1" y="109.5">C406</text>
<text x="55.1" y="112.4">100n</text>
<text x="81.1" y="109.5">BLM18AG102SN10</text>
<text x="89.8" y="115.3">L402</text>
<text x="95.6" y="124">BLM18AG102SN10</text>
<text x="107.2" y="129.8">L403</text>
<text x="246.2" y="129.8">OSC3</text>
<text x="115.9" y="132.7">C407</text>
<text x="115.9" y="135.6">100n</text>
<text x="139.4" y="137.3">IC22</text>
<text x="246.2" y="132.7">n.m.</text>
<text x="246.2" y="141.4">C408</text>
<text x="246.2" y="144.2">n.m.</text>
<text x="89.8" y="155.8">R402</text>
<text x="37.7" y="157.3">IC23</text>
<text x="89.8" y="158.7">2k7</text>
<text x="69.6" y="170.3">C410</text>
<text x="78.2" y="170.3">100n</text>
<text x="107.2" y="170.3">C409</text>
<text x="107.2" y="173.2">1u</text>
<text x="156.4" y="179">Silabs SI554</text>
<text x="37.7" y="186.5">AD5660</text>
<text x="55.1" y="187.7">C411</text>
<text x="55.1" y="190.6">100n</text>
<text x="81.1" y="187.7">BLM18AG102SN10</text>
<text x="89.8" y="193.5">L404</text>
</g>
<g font-size="2.6" fill="#00f">
<text x="228.3" y="31.3">+</text>
<text x="228.3" y="40">-</text>
<text x="228.3" y="80.6">+</text>
<text x="228.3" y="89.2">-</text>
<text x="228.3" y="132.7">+</text>
<text x="228.3" y="141.4">-</text>
</g>
<g font-size="2.6" fill="#004080">
<text x="140.5" y="70.7">OE</text>
<text x="149" y="70.6" transform="rotate(-90 149 70.6)">VDD</text>
<text x="140.5" y="76.5">FS0</text>
<text x="148.5" y="76.5">CLKp</text>
<text x="140.5" y="79.4">FS1</text>
<text x="39.2" y="85.2">/SYNC</text>
<text x="51.2" y="85.2">Vout</text>
<text x="140.5" y="85.2">Vc</text>
<text x="148.5" y="85.2">CLKn</text>
<text x="39.2" y="91">SCLK</text>
<text x="52.6" y="91">Vfb</text>
<text x="149" y="94.1" transform="rotate(-90 149 94.1)">GND</text>
<text x="39.2" y="96.8">DIN</text>
<text x="48.1" y="96.8">Vrefout</text>
<text x="39.2" y="102.6">GND</text>
<text x="51.9" y="102.6">Vdd</text>
<text x="140.5" y="148.9">OE</text>
<text x="149" y="148.8" transform="rotate(-90 149 148.8)">VDD</text>
<text x="140.5" y="154.7">FS0</text>
<text x="148.5" y="154.7">CLKp</text>
<text x="140.5" y="157.6">FS1</text>
<text x="39.2" y="163.4">/SYNC</text>
<text x="51.2" y="163.4">Vout</text>
<text x="140.5" y="163.4">Vc</text>
<text x="148.5" y="163.4">CLKn</text>
<text x="39.2" y="169.2">SCLK</text>
<text x="52.6" y="169.2">Vfb</text>
<text x="149" y="172.3" transform="rotate(-90 149 172.3)">GND</text>
<text x="39.2" y="175">DIN</text>
<text x="48.1" y="175">Vrefout</text>
<text x="39.2" y="180.7">GND</text>
<text x="51.9" y="180.7">Vdd</text>
</g>
<g font-size="2.1">
<text x="30.4" y="2.2">5</text>
<text x="85.4" y="2.2">4</text>
<text x="140.5" y="2.2">3</text>
<text x="195.4" y="2.2">2</text>
<text x="250.5" y="2.2">1</text>
<text x=".8" y="30.1">D</text>
<text x="278.8" y="30.1">D</text>
<text x=".8" y="80.8">C</text>
<text x="278.8" y="80.8">C</text>
<text x=".8" y="131.5">B</text>
<text x="278.8" y="131.5">B</text>
<text x=".8" y="182.2">A</text>
<text x="278.8" y="182.2">A</text>
<text x="30.4" y="207.8">5</text>
<text x="85.4" y="207.8">4</text>
<text x="140.5" y="207.8">3</text>
<text x="195.4" y="207.8">2</text>
<text x="250.5" y="207.8">1</text>
</g>
</svg>
